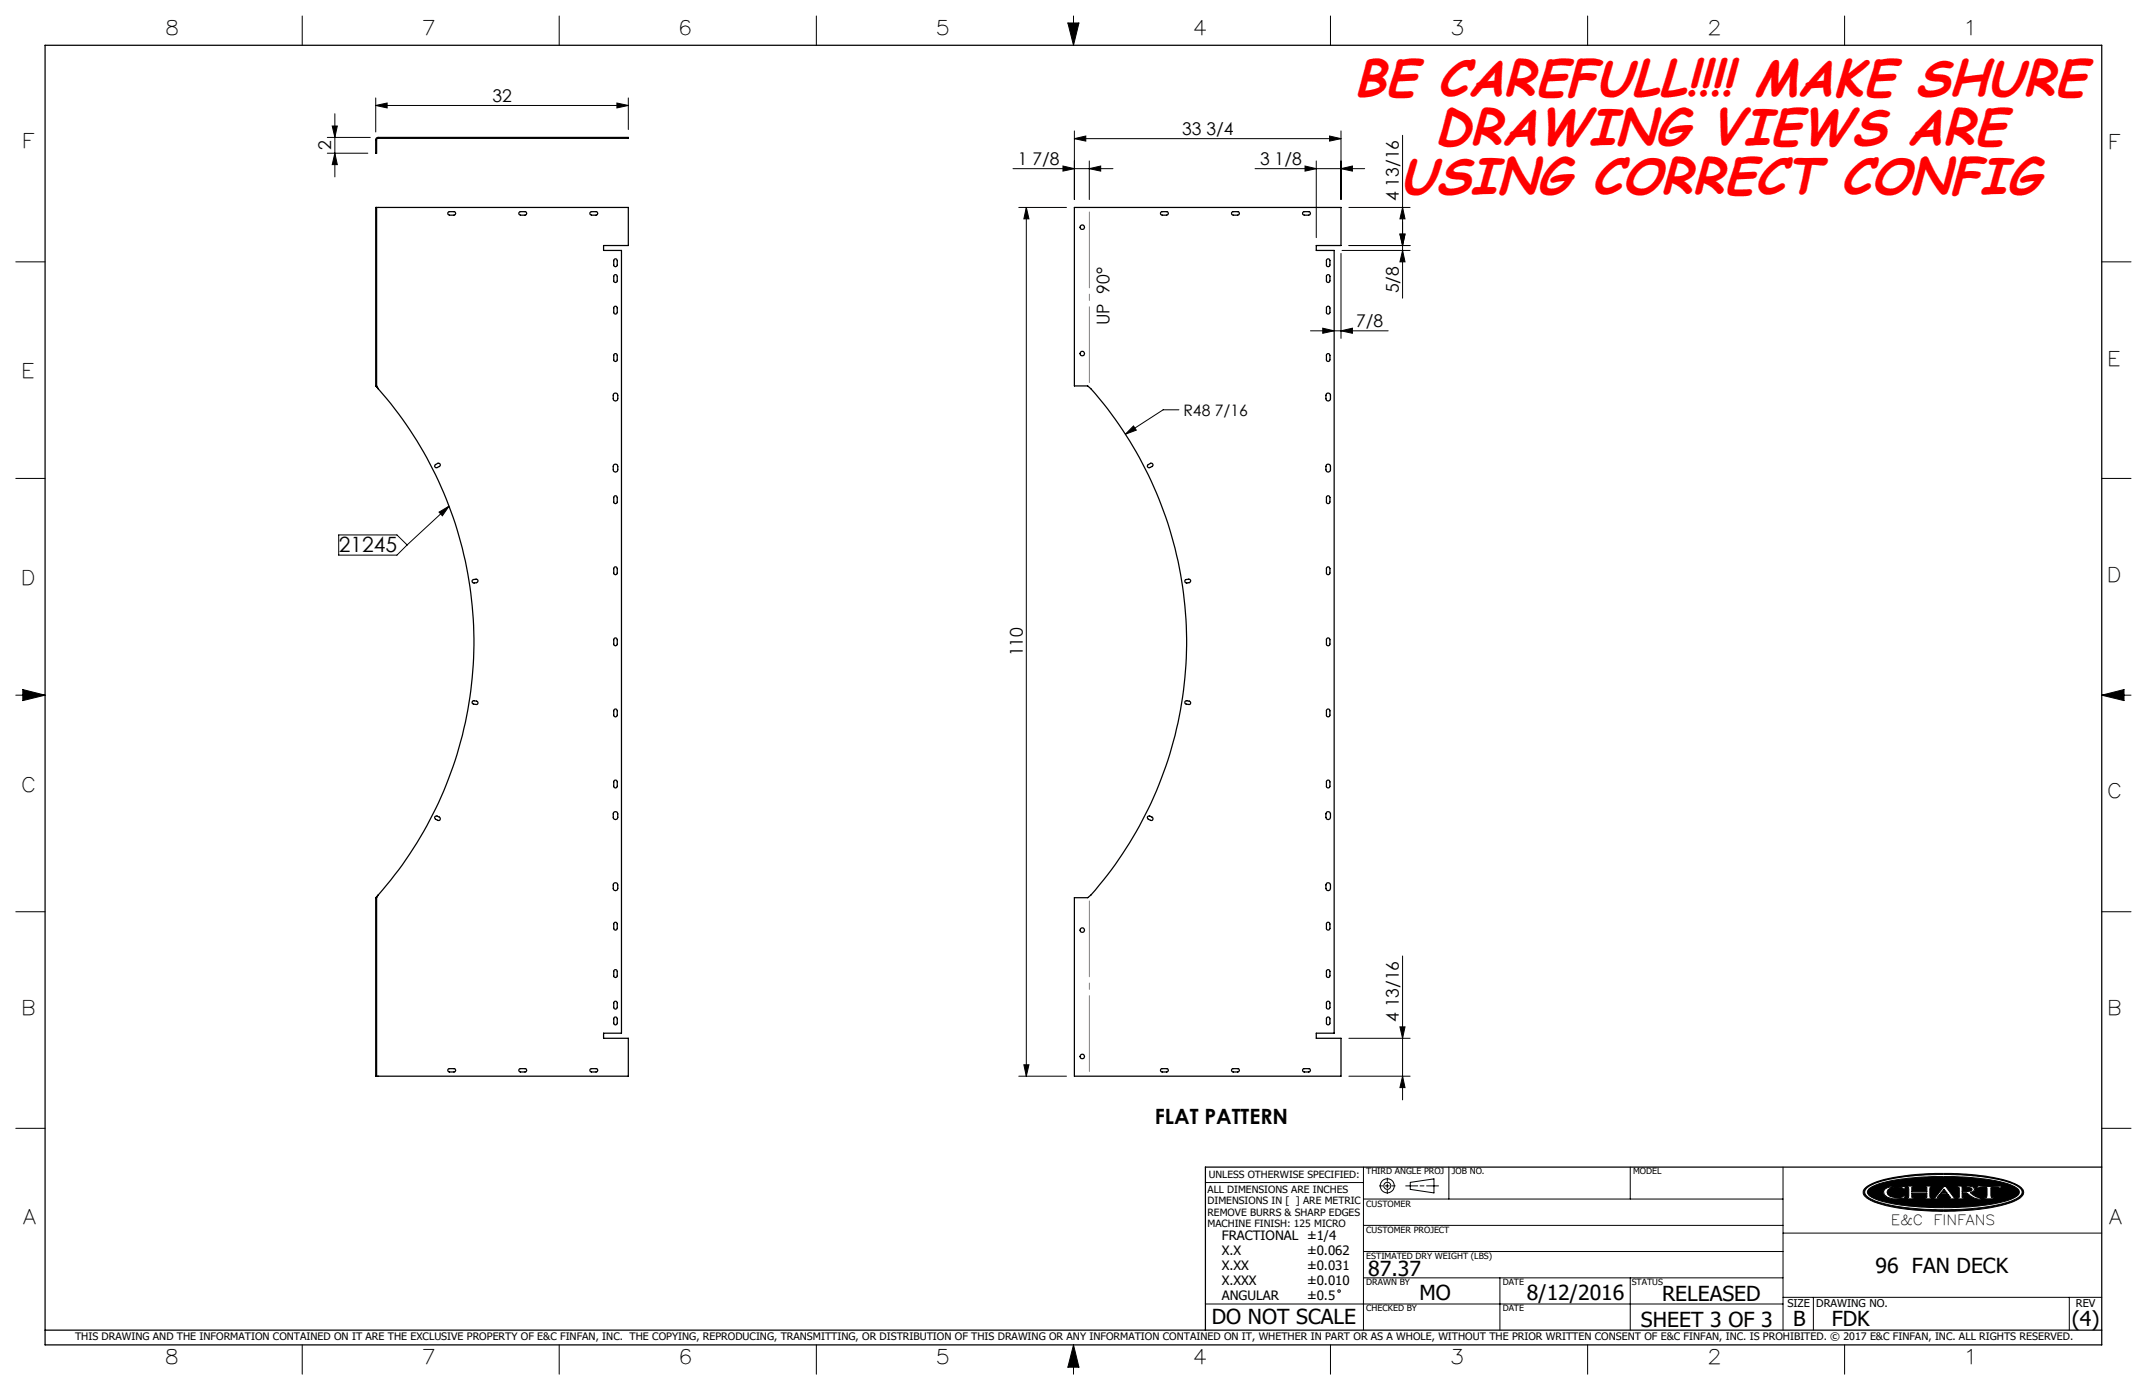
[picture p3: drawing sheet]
<svg xmlns="http://www.w3.org/2000/svg" width="432mm" height="279mm" viewBox="0 0 432 279" stroke-linecap="round" stroke-linejoin="round" font-family="sans-serif">
<g fill="none" stroke="#000" stroke-width=".2">
<path d="M60.8 3.2v5.9M75.6 19.7v6.8M112.5 3.2v5.9M126.4 19.7v6.3M164.2 3.2v5.9M214.8 4.6h2.2l-1.1 4.5zM215.9 3.2v5.9M267.6 3.2v5.9M319.3 3.2v5.9M371 3.2v5.9M65.8 27.6h8.7M65.8 30.8h8.2"/>
<path d="M66.8 25.3h1l-.5 2.3zM67.3 30.8l.5 2.3h-1zM67.3 22.9v12.7M75.6 21.2l2.3-.5v1zM75.6 21.2h50.8M124.1 20.7l2.3 .5-2.3 .5zM203.7 33.9h20.1M213.8 33.4l2.3 .5-2.3 .5zM216.1 27.9l2.3-.6v1.1zM216.1 26.3v13.8M216.1 27.9h53.6M219.1 33.9l2.3-.5v1z"/>
<path d="M219.1 32.3v7.8M252.4 33.9h22.1M262.5 33.4l2.2 .5-2.2 .5zM264.7 32.3v15.5M267.4 27.3l2.3 .6-2.3 .5zM269.7 33.9l2.3-.5v1zM269.7 26.3v13.8M282.1 27.2v32.7M3.2 52.6h5.9M204.9 41.7h9.6M206.4 41.7l.5 2.3h-1zM206.4 41.7v174.6"/>
<path d="M269.7 50.9v17.1M269.9 50.3h13.7M271.3 49.4h12.3M271.3 41.7h12.3M281.6 47.1h1l-.5 2.3zM282.1 41.7l.5 2.3h-1zM282.1 50.3l.5 2.3h-1zM422.7 52.6h5.9M263.6 66.5h15.6M266 66l2.3 .5-2.3 .5zM269.7 66.5l2.3-.5v1zM3.2 96.2h5.9"/>
<path d="M228 85.6l.5 .9-2.2 .8zM237.1 82.4h-3.2l-7.6 4.9M422.7 96.2h5.9M68.1 107.5h11.7l2.1 2-2.1 2.1h-11.7zM88.3 102.9l2-1.2-1.3 2zM90.3 101.7l-8.4 7.8M3.2 139.7h5.9M4.6 138.6l4.5 1.1-4.5 1.1zM422.7 139.7h5.9M422.7 139.7l4.5-1.1v2.2zM3.2 183.3h5.9M282.1 192.2v28.9"/>
<path d="M422.7 183.3h5.9M204.9 216.3h9.6M205.9 214h1l-.5 2.3zM271.3 216.3h12.3M271.3 208.7h12.3M281.6 206.4h1l-.5 2.3zM282.1 216.3l.5 2.3h-1zM3.2 226.8h5.9M242.4 237.7h31.8M274.2 234.6v32.8M277.4 238.4h.7M278.6 238.4h.8"/>
<path d="M279 236.8v.7M279 238v.8M279 239.3v.6M279.9 238.4h.7M282.7 238.4h2.4M283.6 237.7l4.8-.7v2.8l-4.8-.7zM285.6 238.4h.8M286.9 238.4h2.4M291.4 234.6v6.4M327.9 234.6v6.4M358.6 234.6v32.8M375.3 238.7a16.2 16.2 0 0 1 7.4-2.3 55.4 55.4 0 0 1 21.3 1.1l1.9 .8a1.36 1.36 0 0 1 1.1 1.1 1.36 1.36 0 0 1-.7 1.4 23 23 0 0 1-9.9 2.4l-.5 .1a53.3 53.3 0 0 1-18.2-1.4 4.1 4.1 0 0 1-3-2 1.17 1.17 0 0 1 .6-1.2z"/>
<path d="M375.4 238.9a12.3 12.3 0 0 1 6-2.1 59.4 59.4 0 0 1 22.1 .7 4.5 4.5 0 0 1 3.1 1.9 1.36 1.36 0 0 1-.9 1.5 27.8 27.8 0 0 1-10.4 2.1l-1.1 .1a48.8 48.8 0 0 1-17.3-1.8l-1.5-.9a.94 .94 0 0 1 0-1.5zM375.8 239a15.4 15.4 0 0 1 7.6-2.1l3.6-.3 3.3-.1a44.5 44.5 0 0 1 14.2 1.7l.8 .4a1.03 1.03 0 0 1 .8 1 1.03 1.03 0 0 1-.8 1 25.5 25.5 0 0 1-9.5 2l-5 .1a43.6 43.6 0 0 1-13.5-1.6l-1.3-.8a.79 .79 0 0 1-.2-1.3zM379 239.1a5 5 0 0 1 3.5-.6h.7l-.2 .6-.5-.4a3.4 3.4 0 0 0-2.8 .4l-.2 .5 .2 .5a3.1 3.1 0 0 0 2.8 .5l.4-.3h.3l-.2 .5-.7 .1a3.6 3.6 0 0 1-3.3-.8l-.2-.6zM383.5 238.4h1.6v.2l-.6 .1v.8h3v-.8l-.5-.1v-.2h1.5v.2l-.3 .1-.1 .4 .1 1.5v.1l.3 .1v.2h-1.5v-.2h.4l.1-.2v-.8h-3v.8l.1 .2h.5v.2h-1.6v-.2l.3-.1 .1-.1v-1.5v-.4l-.4-.1zM391 239l.6 .9h-1.3zM391 238.4h.3l1.7 2.3 .5 .1v.2h-1.6v-.2l.4-.1-.5-.6h-1.7l-.5 .7h.6v.2h-1.5v-.2l.5-.1zM393.6 238.4h2.3l.9 .2 .3 .4-.2 .5-.7 .2 1.2 .9 1.1 .2v.2a4.2 4.2 0 0 1-2.9-1.1l-1-.1v.9l.6 .1v.2h-1.6v-.2h.3l.2-.2v-1.8l-.5-.2zM394.6 238.6h.9l.9 .2 .2 .3-.2 .3-1.8 .1zM397.9 238.3l1 .2 3.7-.1-.3 .5h-.2l-.1-.2h-1.6l.1 1.9 .6 .2v.2h-2.2v-.2l.7-.2v-1.8l-1.6-.1-.2 .2h-.3zM402.1 238.9h.1M422.7 226.8h5.9M274.2 256.9h84.4"/>
<path d="M274.2 251.6h84.4M274.2 246.3h84.4M274.2 241h84.4M301.7 256.9v10.5M327.9 256.9v10.5M358.6 247.9h64.1M60.8 270.3v5.9M112.5 270.3v5.9M164.2 270.3v5.9M215.9 270.3v5.9M215.9 270.3l1.1 4.5h-2.2zM242.4 262.1h116.2"/>
<path d="M267.6 270.3v5.9M319.3 270.3v5.9M358.6 260.8h64.1M364.7 260.8v6.6M371 270.3v5.9M416.2 260.8v6.6"/>
<circle cx="279" cy="238.4" r=".71"/>
<circle cx="279" cy="238.4" r="1.41"/>
<circle cx="269.3" cy="259.5" r=".25"/>
</g>
<g fill="none" stroke="#000" stroke-width=".25">
<path d="M9.1 9.1h413.6v261.2h-413.6zM75.7 27.8l.3-.2h50.4v.2h-50.4l-.3 .2v2.8h-.1v-2.8zM75.7 41.7h50.7v7.7h-5v.9h3.6v157.4h-3.6v1h5v7.6h-50.7M75.7 41.7h-.1v35.9M75.7 41.7v35.9M90.1 42.7l.2-.2h1a.35 .35 0 0 1 .4 .4 .35 .35 0 0 1-.4 .4h-.9a.35 .35 0 0 1-.3-.6zM104.4 42.7l.2-.2h1a.35 .35 0 0 1 .3 .4 .35 .35 0 0 1-.3 .4h-.9a.35 .35 0 0 1-.3-.6zM118.7 42.7l.2-.2h1a.35 .35 0 0 1 .3 .4 .35 .35 0 0 1-.3 .4h-.9a.35 .35 0 0 1-.3-.6zM123.6 55.2a.35 .35 0 0 1 .5 .4v.8a.35 .35 0 0 1-.3 .4 .35 .35 0 0 1-.4-.4v-.9zM123.6 52.1a.35 .35 0 0 1 .5 .3v.9a.35 .35 0 0 1-.3 .3 .35 .35 0 0 1-.4-.3v-1zM216.1 41.7h53.6v7.7h-5v.9h3.6v157.4h-3.6v1h5v7.6h-53.6v-35.9h2.7a63.6 63.6 0 0 0 9.1-12.1 76.9 76.9 0 0 0-8.5-90.2l-.6-.5h-2.7zM233.4 42.7l.2-.2h1a.35 .35 0 0 1 .4 .4 .35 .35 0 0 1-.4 .4h-.8a.36 .36 0 0 1-.4-.6z"/>
<path d="M247.9 42.6l1-.1a.35 .35 0 0 1 .4 .4 .35 .35 0 0 1-.4 .4h-.9a.36 .36 0 0 1-.3-.3 .36 .36 0 0 1 .2-.4zM262 42.7l.2-.2h1a.35 .35 0 0 1 .4 .4 .35 .35 0 0 1-.4 .4h-.9a.35 .35 0 0 1-.3-.6zM266.9 55.2a.36 .36 0 0 1 .6 .4v.8a.35 .35 0 0 1-.4 .4 .35 .35 0 0 1-.3-.4v-.9zM266.9 52.1a.35 .35 0 0 1 .6 .3v.9a.35 .35 0 0 1-.4 .3 .35 .35 0 0 1-.3-.3v-1zM75.6 77.6l.5 .5M75.6 77.6h.1M75.7 77.6l.4 .5M76.1 78.1a76.8 76.8 0 0 1 0 101.8M123.5 79.1a.48 .48 0 0 1 .7 .3v.8a.46 .46 0 0 1-.4 .4 .46 .46 0 0 1-.5-.4v-.8zM123.6 71.1a.35 .35 0 0 1 .5 .3v.9a.35 .35 0 0 1-.3 .4 .35 .35 0 0 1-.4-.4v-1zM123.6 61.6a.35 .35 0 0 1 .5 .3v.9a.35 .35 0 0 1-.3 .3 .35 .35 0 0 1-.4-.3v-1zM266.8 79.1a.48 .48 0 0 1 .8 .3v.8a.46 .46 0 0 1-.5 .4 .46 .46 0 0 1-.4-.4v-.8z"/>
<path d="M266.9 71.1a.35 .35 0 0 1 .6 .3v.9a.35 .35 0 0 1-.4 .4 .35 .35 0 0 1-.3-.4v-1zM266.9 61.6a.35 .35 0 0 1 .6 .3v.9a.35 .35 0 0 1-.4 .3 .35 .35 0 0 1-.3-.3v-1zM87.5 93.4l.6-.3a.36 .36 0 0 1 .4 .2 .36 .36 0 0 1-.1 .5l-.5 .2a.35 .35 0 0 1-.4-.1 .35 .35 0 0 1 0-.5zM123.5 93.4a.48 .48 0 0 1 .7 .3v.7a.46 .46 0 0 1-.4 .5 .46 .46 0 0 1-.5-.5v-.7zM123.6 99.7a.35 .35 0 0 1 .5 .3v.9a.35 .35 0 0 1-.3 .3 .35 .35 0 0 1-.4-.3v-1zM230.9 93.4l.5-.3a.36 .36 0 0 1 .4 .2 .36 .36 0 0 1-.1 .5l-.5 .2a.35 .35 0 0 1-.4-.1 .35 .35 0 0 1 .1-.5zM266.8 93.4a.48 .48 0 0 1 .8 .3v.7a.46 .46 0 0 1-.5 .5 .46 .46 0 0 1-.4-.5v-.7zM266.9 99.7a.35 .35 0 0 1 .6 .3v.9a.35 .35 0 0 1-.4 .3 .35 .35 0 0 1-.3-.3v-1zM95 116.6l.7-.2a.36 .36 0 0 1 .4 .3 .36 .36 0 0 1-.3 .4l-.4 .1a.38 .38 0 0 1-.4-.6zM123.6 114a.35 .35 0 0 1 .5 .3v.9a.35 .35 0 0 1-.3 .3 .35 .35 0 0 1-.4-.3v-1zM238.4 116.6l.7-.2a.36 .36 0 0 1 .4 .3 .36 .36 0 0 1-.3 .4l-.5 .1a.36 .36 0 0 1-.4-.2 .36 .36 0 0 1 .1-.4zM266.9 114a.35 .35 0 0 1 .6 .3v.9a.35 .35 0 0 1-.4 .3 .35 .35 0 0 1-.3-.3v-1z"/>
<path d="M123.6 128.3a.35 .35 0 0 1 .5 .3v.9a.35 .35 0 0 1-.3 .3 .35 .35 0 0 1-.4-.3v-1zM266.9 128.3a.35 .35 0 0 1 .6 .3v.9a.35 .35 0 0 1-.4 .3 .35 .35 0 0 1-.3-.3v-1zM95.1 140.9h.7a.34 .34 0 0 1 .3 .4 .34 .34 0 0 1-.4 .3l-.5-.1a.36 .36 0 0 1-.2-.2 .36 .36 0 0 1 .1-.4zM123.5 156.9a.35 .35 0 0 1 .4-.1 .35 .35 0 0 1 .2 .4v.8a.35 .35 0 0 1-.3 .4 .35 .35 0 0 1-.4-.4zM123.5 142.6a.35 .35 0 0 1 .4-.1 .35 .35 0 0 1 .2 .4v.9a.35 .35 0 0 1-.3 .3 .35 .35 0 0 1-.4-.3zM238.4 140.9h.8a.34 .34 0 0 1 .3 .4 .34 .34 0 0 1-.4 .3l-.5-.1a.34 .34 0 0 1-.3-.2 .34 .34 0 0 1 .1-.4zM266.8 157a.36 .36 0 0 1 .4-.2 .36 .36 0 0 1 .3 .4v.8a.35 .35 0 0 1-.4 .4 .35 .35 0 0 1-.3-.4zM266.8 142.7a.36 .36 0 0 1 .4-.2 .36 .36 0 0 1 .3 .4v.9a.35 .35 0 0 1-.4 .3 .35 .35 0 0 1-.3-.3zM76.1 179.9l-.4 .5M76.1 179.9l-.5 .5M87.5 164.2l.3-.2 .6 .3a.36 .36 0 0 1 .1 .4 .36 .36 0 0 1-.4 .2l-.6-.3zM123.4 163.3l.1-.1a.48 .48 0 0 1 .7 .4v.7a.46 .46 0 0 1-.4 .4 .46 .46 0 0 1-.5-.4z"/>
<path d="M123.5 177.5a.48 .48 0 0 1 .7 .4v.7a.46 .46 0 0 1-.4 .4 .46 .46 0 0 1-.5-.4v-.7zM230.8 164.2l.4-.2 .5 .3a.36 .36 0 0 1 .2 .4 .36 .36 0 0 1-.5 .2l-.5-.3zM266.8 177.6v-.1a.48 .48 0 0 1 .8 .4v.7a.46 .46 0 0 1-.5 .4 .46 .46 0 0 1-.4-.4zM266.8 163.3v-.1a.48 .48 0 0 1 .8 .4v.7a.46 .46 0 0 1-.5 .4 .46 .46 0 0 1-.4-.4zM75.6 180.4v35.9h.1M75.6 180.4h.1M75.7 180.4v35.9M123.5 195a.35 .35 0 0 1 .4-.1 .35 .35 0 0 1 .2 .4v.8a.35 .35 0 0 1-.3 .4 .35 .35 0 0 1-.4-.4zM123.5 185.5a.35 .35 0 0 1 .4-.1 .35 .35 0 0 1 .2 .3v.9a.35 .35 0 0 1-.3 .4 .35 .35 0 0 1-.4-.4zM266.9 195a.35 .35 0 0 1 .4-.1 .35 .35 0 0 1 .2 .4v.8a.35 .35 0 0 1-.4 .4 .35 .35 0 0 1-.3-.4zM266.9 185.5a.35 .35 0 0 1 .4-.1 .35 .35 0 0 1 .2 .3v.9a.35 .35 0 0 1-.4 .4 .35 .35 0 0 1-.3-.4zM90.2 214.9l1.1-.1a.34 .34 0 0 1 .4 .3 .34 .34 0 0 1-.4 .4h-.9a.34 .34 0 0 1-.3-.3 .34 .34 0 0 1 .1-.3z"/>
<path d="M104.5 214.9l1.1-.1a.34 .34 0 0 1 .3 .3 .34 .34 0 0 1-.3 .4h-.9a.34 .34 0 0 1-.3-.3 .34 .34 0 0 1 .1-.3zM118.7 214.9l1.2-.1a.34 .34 0 0 1 .3 .3 .34 .34 0 0 1-.3 .4h-.9a.34 .34 0 0 1-.3-.3 .34 .34 0 0 1 0-.3zM123.5 204.5a.35 .35 0 0 1 .4 0 .35 .35 0 0 1 .2 .3v.9a.35 .35 0 0 1-.3 .3 .35 .35 0 0 1-.4-.3zM123.5 201.4a.35 .35 0 0 1 .4-.1 .35 .35 0 0 1 .2 .3v.9a.35 .35 0 0 1-.3 .3 .35 .35 0 0 1-.4-.3zM233.5 214.9l1.1-.1a.34 .34 0 0 1 .4 .3 .34 .34 0 0 1-.4 .4h-.8a.34 .34 0 0 1-.4-.2 .34 .34 0 0 1 .1-.4zM247.8 214.9l1.1-.1a.34 .34 0 0 1 .4 .3 .34 .34 0 0 1-.4 .4h-.9a.34 .34 0 0 1-.3-.2 .34 .34 0 0 1 .1-.4zM262.1 214.9l1.1-.1a.34 .34 0 0 1 .4 .3 .34 .34 0 0 1-.4 .4h-.9a.34 .34 0 0 1-.3-.2 .34 .34 0 0 1 .1-.4zM266.9 204.5a.35 .35 0 0 1 .4 0 .35 .35 0 0 1 .2 .3v.9a.35 .35 0 0 1-.4 .3 .35 .35 0 0 1-.3-.3zM266.9 201.4a.35 .35 0 0 1 .4-.1 .35 .35 0 0 1 .2 .3v.9a.35 .35 0 0 1-.4 .3 .35 .35 0 0 1-.3-.3zM422.7 234.6h-180.3v32.8M9.1 267.4h413.6"/>
<circle cx="217.7" cy="45.7" r=".45"/>
<circle cx="217.7" cy="71.1" r=".45"/>
<circle cx="217.7" cy="187" r=".45"/>
<circle cx="217.7" cy="212.4" r=".45"/>
</g>
<g fill="#000">
<path d="M383.5 238.4v.2h.3l.1 .2v1.8l-.1 .1-.3 .1v.2h1.6v-.2h-.5l-.1-.2v-.8h3v.9l-.5 .1v.2h1.5v-.2l-.3-.1-.1-.2v-1.6l.1-.3h.3v-.2h-1.5v.2l.5 .1v.8h-3v-.8l.6-.1v-.2zM391 238.4l-1.8 2.3-.5 .1v.2h1.5v-.2h-.6l.5-.7h1.7l.5 .6-.4 .1v.2h1.6v-.2l-.5-.1-1.7-2.3zM393.6 238.4v.2l.5 .2v1.8l-.2 .2h-.3v.2h1.6v-.2l-.6-.1v-.9l1 .1a3.7 3.7 0 0 0 2.9 1.1v-.2a3.4 3.4 0 0 1-2.3-1.1 .68 .68 0 0 0 .8-.2 .68 .68 0 0 0 0-.8l-.7-.3zM397.9 238.3l-.4 .6h.3l.2-.2 1.6 .1v1.8l-.2 .2h-.5v.2h2.2v-.2h-.5l-.2-.3v-1.7l1.6-.1 .1 .2h.2l.3-.5-4 .1zM375.8 239a13.3 13.3 0 0 1 6.5-2l2.7-.3 3.8-.2 7.5 .2a24.3 24.3 0 0 1 9.1 2 1.01 1.01 0 0 1 .7 .9 1.01 1.01 0 0 1-.7 1 21.9 21.9 0 0 1-8.6 1.9l-3.9 .2h-4.1l-3.8-.2a21.2 21.2 0 0 1-8.8-2l-.4-.3-.2-.5zM379.1 239a1.04 1.04 0 0 0 .7 1.7 7 7 0 0 0 3.2 .1l.2-.5h-.3l-.5 .4a2.56 2.56 0 0 1-2.8-.8 1.28 1.28 0 0 1 1.4-1.3h.2a1.49 1.49 0 0 1 1.4 .2l.4 .3 .2-.6h-.6a4.7 4.7 0 0 0-3.5 .5zM375.3 238.7a17.5 17.5 0 0 1 7.8-2.4l5.1-.4h4.8a34.5 34.5 0 0 1 12.5 2.2l.4 .2a1.36 1.36 0 0 1 .9 2 9.1 9.1 0 0 1-5.1 2.2l-.4 .1a58.1 58.1 0 0 1-23.1-.6 5.6 5.6 0 0 1-3.4-1.9v-.8zM375.3 238.9a1.14 1.14 0 0 0 .6 1.9 24 24 0 0 0 9.3 2.1l4.6 .3 3.7-.1a33.7 33.7 0 0 0 11.9-2.1l.4-.2a1.19 1.19 0 0 0 .9-1.2 1.19 1.19 0 0 0-.9-1.1 21.6 21.6 0 0 0-8.8-2.1l-5.1-.3-4.7 .1a30.2 30.2 0 0 0-11.1 2.1z" fill-rule="evenodd"/>
<path d="M215.9 270.3l-1.1 4.5h2.2zM214.8 4.6h2.2l-1.1 4.5zM4.6 138.6l4.5 1.1-4.5 1.1zM422.7 139.7l4.5-1.1v2.2zM391 239l-.7 .9h1.3zM394.6 238.6v.9l1.7-.1a.38 .38 0 0 0 .3-.4 .38 .38 0 0 0-.5-.3z" fill-rule="evenodd"/>
</g>
<path d="M219.1 41.7v36.1M219.1 180.2v36.1" fill="none" stroke="#808080" stroke-width=".2" stroke-dasharray="15.2 1.3 1.3 1.3" stroke-dashoffset="-.9"/>
<g fill="#000">
<path d="M228 85.6l.5 .9-2.2 .8zM88.3 102.9l2-1.2-1.3 2z"/>
<path d="M66.8 25.3h1l-.5 2.3zM67.3 30.8l.5 2.3h-1z"/>
<path d="M124.1 20.7l2.3 .5-2.3 .5zM75.6 21.2l2.3-.5v1z"/>
<path d="M219.1 33.9l2.3-.5v1zM213.8 33.4l2.3 .5-2.3 .5zM269.7 33.9l2.3-.5v1zM262.5 33.4l2.2 .5-2.2 .5zM267.4 27.3l2.3 .6-2.3 .5zM216.1 27.9l2.3-.6v1.1zM269.7 66.5l2.3-.5v1zM266 66l2.3 .5-2.3 .5z"/>
<path d="M206.4 41.7l.5 2.3h-1zM205.9 214h1l-.5 2.3z"/>
<path d="M281.6 47.1h1l-.5 2.3zM282.1 41.7l.5 2.3h-1zM282.1 216.3l.5 2.3h-1zM281.6 206.4h1l-.5 2.3z"/>
<path d="M281.6 47.1h1l-.5 2.3zM282.1 50.3l.5 2.3h-1z"/>
</g>
<g font-size="10.2" fill="#f00">
<text x="272.4" y="19.2">BE CAREFULL!!!! MAKE SHURE</text>
<text x="288.5" y="29.1">DRAWING VIEWS ARE</text>
<text x="281.5" y="39">USING CORRECT CONFIG</text>
</g>
<g font-size="4.2">
<text x="68.2" y="111">21245</text>
<text x="232.2" y="225.9">FLAT PATTERN</text>
<text x="275.2" y="256.5">87.37</text>
<text x="377.2" y="255.9">96 FAN DECK</text>
<text x="285.5" y="261.4">MO</text>
<text x="307.1" y="261.3">8/12/2016</text>
<text x="334.3" y="261.6">RELEASED</text>
<text x="243.7" y="266.1">DO NOT SCALE</text>
<text x="330" y="266.7">SHEET 3 OF 3</text>
<text x="360.6" y="266.5">B</text>
<text x="368.4" y="266.6">FDK</text>
<text x="416.7" y="266.5">(4)</text>
</g>
<g font-size="4">
<text x="33.6" y="7.1">8</text>
<text x="85.2" y="7.1">7</text>
<text x="137" y="7.1">6</text>
<text x="188.6" y="7.1">5</text>
<text x="240.3" y="7.1">4</text>
<text x="292.1" y="7.1">3</text>
<text x="343.8" y="7.1">2</text>
<text x="395.7" y="7.1">1</text>
<text x="4.9" y="29.8">F</text>
<text x="424.5" y="29.9">F</text>
<text x="4.8" y="76">E</text>
<text x="424.3" y="73.5">E</text>
<text x="4.7" y="117.7">D</text>
<text x="424.2" y="116.9">D</text>
<text x="4.7" y="159.3">C</text>
<text x="424.2" y="160.4">C</text>
<text x="4.8" y="204">B</text>
<text x="424.3" y="204">B</text>
<text x="4.8" y="246.1">A</text>
<text x="424.3" y="246">A</text>
<text x="33.6" y="274.3">8</text>
<text x="85.2" y="274.3">7</text>
<text x="137" y="274.3">6</text>
<text x="188.6" y="274.3">5</text>
<text x="240.3" y="274.3">4</text>
<text x="292.1" y="274.3">3</text>
<text x="343.8" y="274.3">2</text>
<text x="395.8" y="274.3">1</text>
</g>
<g font-size="3.5">
<text x="99" y="20.4">32</text>
<text x="237.7" y="27.1">33 3/4</text>
<text x="66.6" y="30.2" transform="rotate(-90 66.6 30.2)">2</text>
<text x="204.7" y="33.1">1 7/8</text>
<text x="253.4" y="33.1">3 1/8</text>
<text x="281.3" y="40.4" transform="rotate(-90 281.3 40.4)">4 13/16</text>
<text x="281.3" y="58.9" transform="rotate(-90 281.3 58.9)">5/8</text>
<text x="223.1" y="65.4" transform="rotate(-90 223.1 65.4)">UP 90°</text>
<text x="272.8" y="65.7">7/8</text>
<text x="205.7" y="131.9" transform="rotate(-90 205.7 131.9)">110</text>
<text x="281.3" y="205.4" transform="rotate(-90 281.3 205.4)">4 13/16</text>
</g>
<text font-size="3.2" x="238" y="83.5">R48 7/16</text>
<g font-size="2.8">
<text x="380.3" y="246.2">E&amp;C</text>
<text x="388.9" y="246.2">FINFANS</text>
</g>
<g font-size="2.6">
<text x="245.7" y="249.3">FRACTIONAL ±1/4</text>
<text x="245.7" y="252.3">X.X</text>
<text x="245.7" y="255.3">X.XX</text>
<text x="262.9" y="252.3">±0.062</text>
<text x="262.9" y="255.3">±0.031</text>
<text x="245.7" y="258.3">X.XXX</text>
<text x="245.7" y="261.3">ANGULAR</text>
<text x="262.9" y="258.3">±0.010</text>
<text x="262.9" y="261.3">±0.5</text>
</g>
<g font-size="2.2">
<text x="359.5" y="262.8">SIZE</text>
<text x="365.3" y="262.7">DRAWING NO.</text>
<text x="417.5" y="262.8">REV</text>
</g>
<text font-size="2.1" x="15.1" y="269.4">THIS DRAWING AND THE INFORMATION CONTAINED ON IT ARE THE EXCLUSIVE PROPERTY OF E&amp;C FINFAN, INC. THE COPYING, REPRODUCING, TRANSMITTING, OR DISTRIBUTION OF THIS DRAWING OR ANY INFORMATION CONTAINED ON IT, WHETHER IN PART OR AS A WHOLE, WITHOUT THE PRIOR WRITTEN CONSENT OF E&amp;C FINFAN, INC. IS PROHIBITED. © 2017 E&amp;C FINFAN, INC. ALL RIGHTS RESERVED.</text>
<g font-size="2">
<text x="242.9" y="239.8">ALL DIMENSIONS ARE INCHES</text>
<text x="243.1" y="236.8">UNLESS OTHERWISE SPECIFIED:</text>
<text x="242.9" y="242.1">DIMENSIONS IN [ ] ARE METRIC</text>
<text x="242.9" y="244.4">REMOVE BURRS &amp; SHARP EDGES</text>
<text x="242.9" y="246.7">MACHINE FINISH: 125 MICRO</text>
</g>
<g font-size="1.7">
<text x="274.8" y="236.1">THIRD ANGLE PROJ</text>
<text x="292" y="236.1">JOB NO.</text>
<text x="328.5" y="236.1">MODEL</text>
<text x="274.8" y="242.5">CUSTOMER</text>
<text x="274.8" y="247.8">CUSTOMER PROJECT</text>
<text x="274.8" y="253.1">ESTIMATED DRY WEIGHT (LBS)</text>
<text x="274.8" y="258.3">DRAWN BY</text>
<text x="274.8" y="263.6">CHECKED BY</text>
<text x="302.2" y="263.6">DATE</text>
<text x="302.2" y="258.3">DATE</text>
<text x="328.2" y="258.3">STATUS</text>
</g>
</svg>
